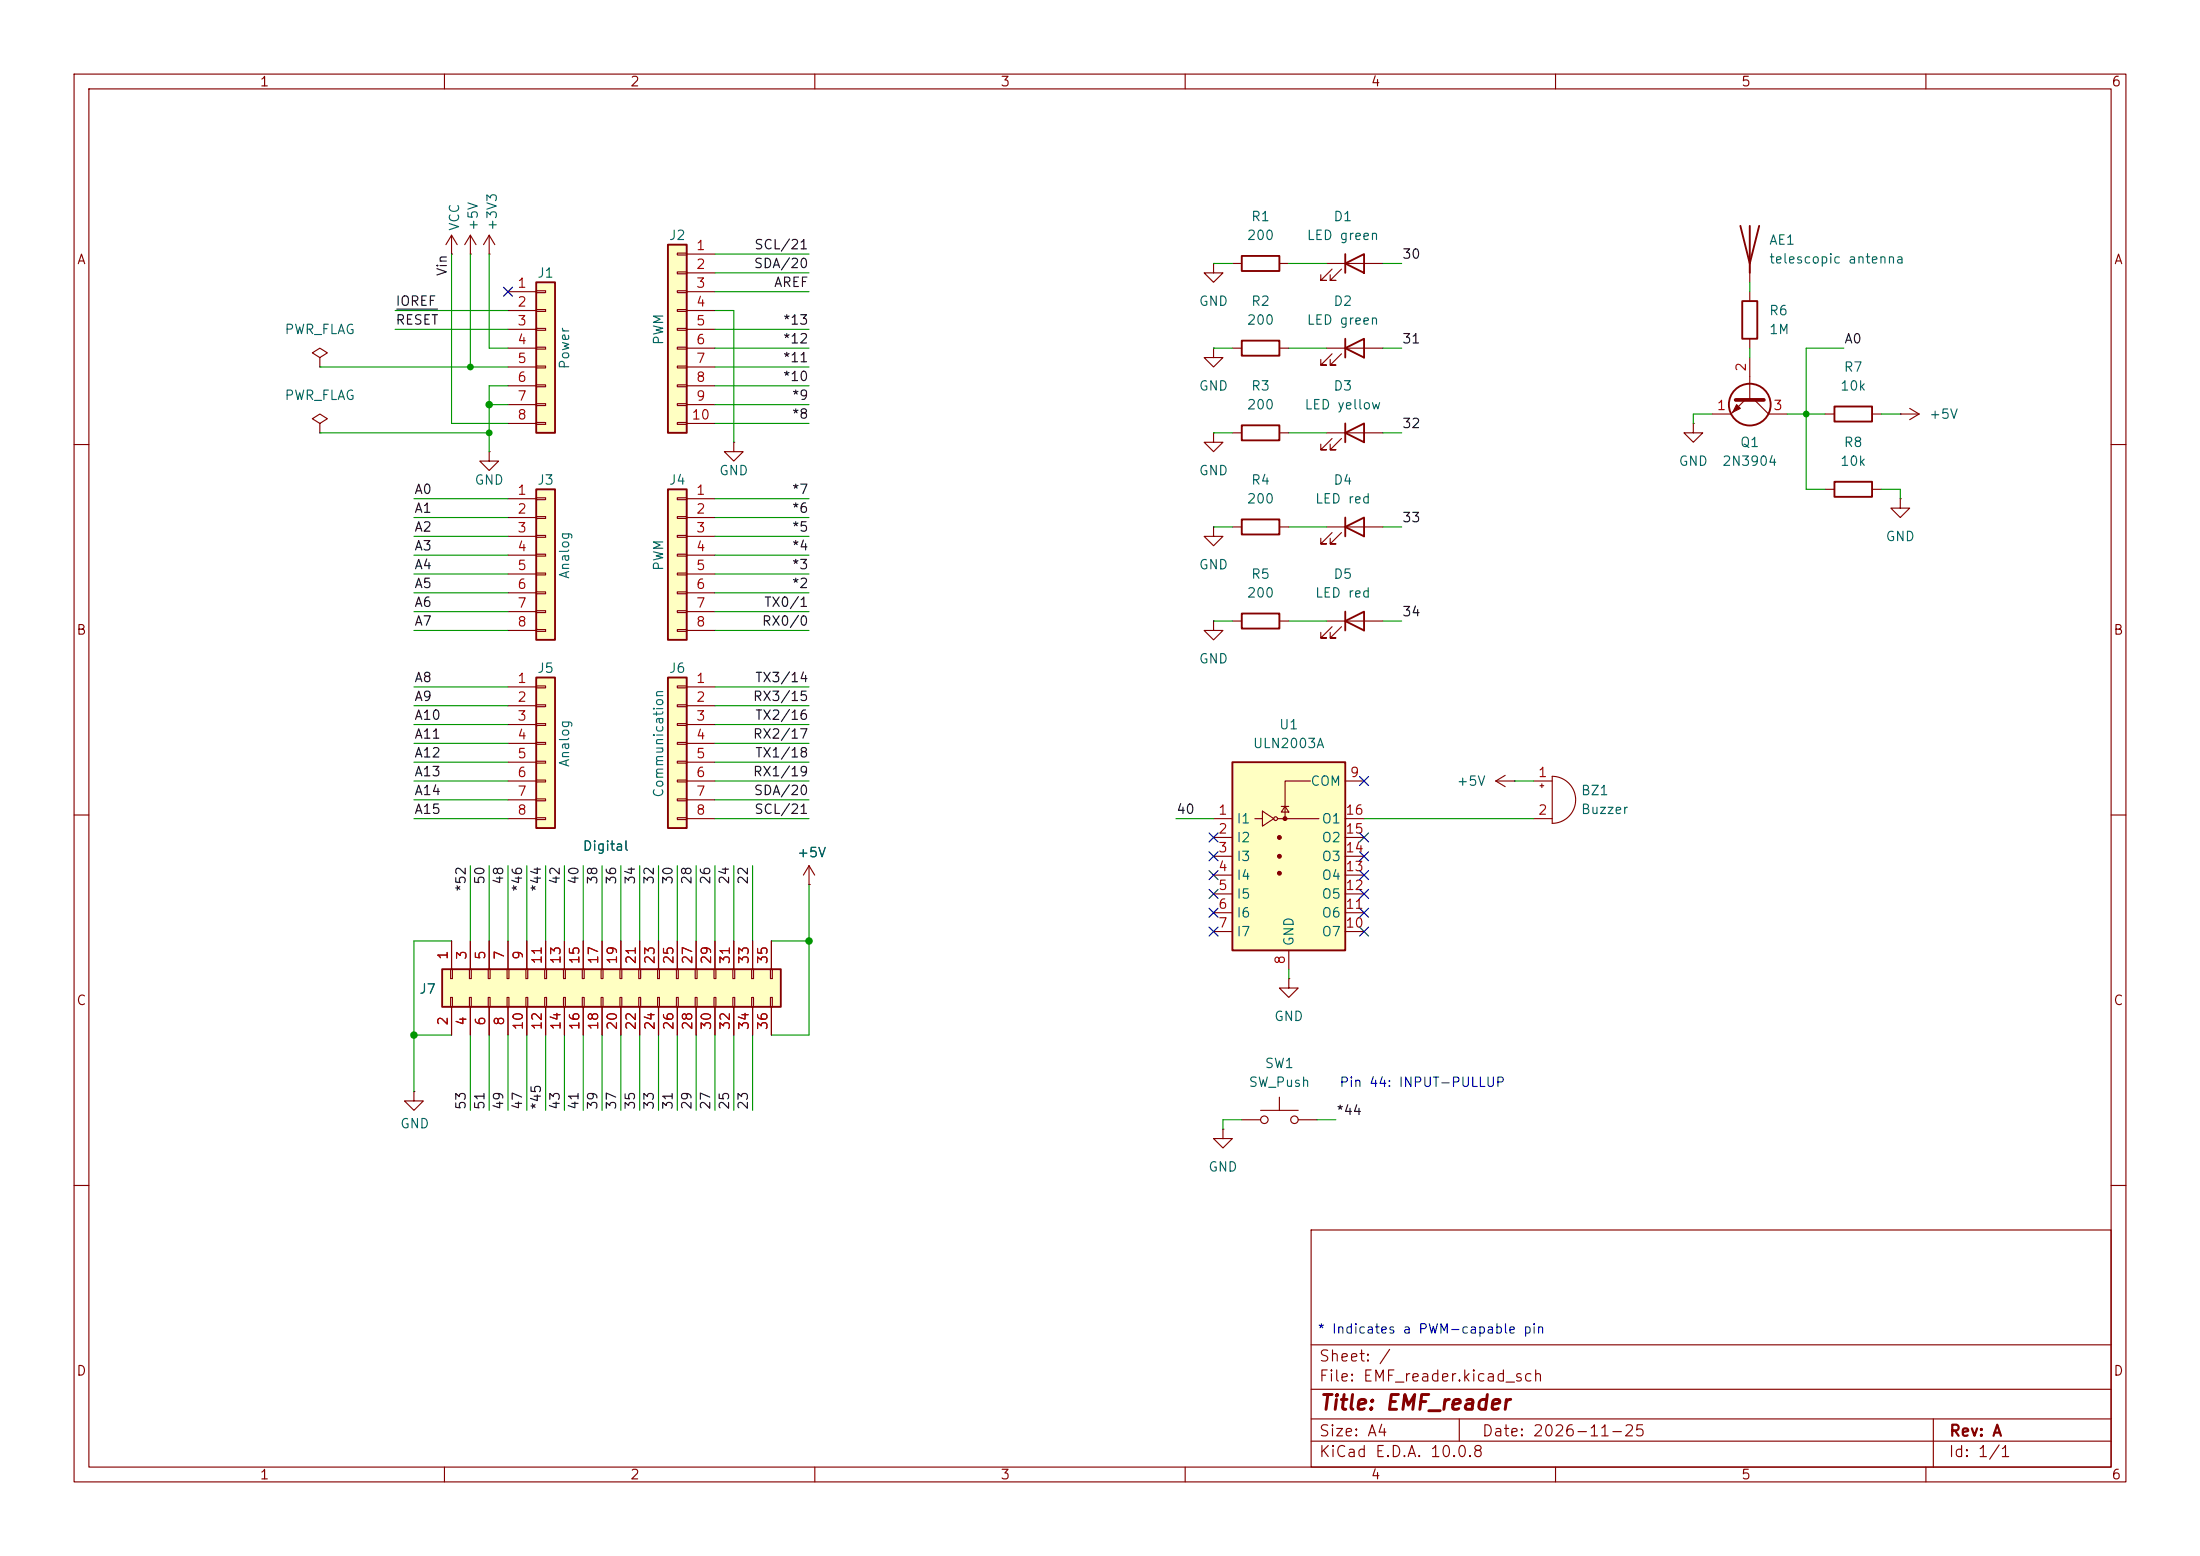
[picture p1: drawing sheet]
<svg xmlns="http://www.w3.org/2000/svg" width="297mm" height="210mm" viewBox="0 0 297 210" stroke-linecap="round" stroke-linejoin="round" font-family="sans-serif">
<g fill="none" stroke="#840000" stroke-width=".15">
<path d="M10 10h277v190h-277zM12 12h273v186h-273zM60 10v2M110 10v2M160 10v2M210 10v2M260 10v2M43.2 48.3l1-.7-1-.6-1 .6 1 .7v1.2M43.2 49.5h.1M10 60h2M285 60h2M10 110h2"/>
<path d="M285 110h2M10 160h2M177 166h108v32h-108zM285 160h2M60 198v2M110 198v2M160 198v2M177 194.5h108M177 191.5h108M177 187.5h108M177 181.5h108M197 191.5v3"/>
<path d="M210 198v2M260 198v2M261 191.5v6.5"/>
</g>
<path d="M166.4 102.9h15.2v25.4h-15.2z" fill="#ffffc2"/>
<path d="M167.6 34.5h5.1v2.1h-5.1zM166.4 102.9h15.2v25.4h-15.2z" fill="none" stroke="#840000" stroke-width=".25"/>
<g fill="none" stroke="#840000" stroke-width=".15">
<path d="M166.4 35.6h1.2M172.7 35.6h1.3M43.2 57.2l1-.7-1-.6-1 .6 1 .7v1.2M43.2 58.4h.1M66 61v1.2h1.3l-1.3 1.3-1.2-1.3h1.2M66 61h.1M163.8 110.5h2.6M163.8 113h2.6M163.8 115.6h2.6M163.8 118.1h2.6M169.4 110.5h1M170.4 109.5l1.6 1-1.6 1z"/>
<path d="M172.5 110.5h5.6M173 108.8h1M173.5 108.8l.5 .8h-1zM176.9 105.4h-3.4v5.1M181.6 110.5h2.5M181.6 113h2.5M181.6 115.6h2.5M181.6 118.1h2.5M181.6 105.4h2.5M163.8 120.7h2.6M163.8 123.2h2.6M163.8 125.7h2.6"/>
<path d="M174 128.3v2.5M181.6 120.7h2.5M181.6 123.2h2.5M181.6 125.7h2.5M165.1 152.4v1.3h1.3l-1.3 1.2-1.3-1.2h1.3M165.1 152.4h.1M167.6 151.1h2.6M170.2 149.9h5.1M172.7 148.1v1.8M175.3 151.1h2.5"/>
<circle cx="172.2" cy="110.5" r=".25"/>
<circle cx="170.7" cy="151.1" r=".51"/>
<circle cx="174.8" cy="151.1" r=".51"/>
</g>
<g fill="#840000" stroke="#840000" stroke-width=".15">
<circle cx="172.7" cy="113" r=".25"/>
<circle cx="172.7" cy="115.6" r=".25"/>
<circle cx="172.7" cy="117.9" r=".25"/>
<circle cx="173.5" cy="110.5" r=".25"/>
</g>
<path d="M59.7 130.8h45.7v5.1h-45.7z" fill="#ffffc2"/>
<path d="M167.6 46h5.1v2h-5.1zM247.6 54.9h5.1v2h-5.1zM181.6 71.1l2.5-1.2v2.5zM181.6 69.9v2.5M247.6 65h5.1v2.1h-5.1zM181.6 83.8l2.5-1.2v2.5zM181.6 82.6v2.5M59.7 130.8h45.7v5.1h-45.7z" fill="none" stroke="#840000" stroke-width=".25"/>
<g fill="none" stroke="#840000" stroke-width=".15">
<path d="M61 34.3h.1M61 31.8v2.5M61 31.8l-.8 1.2M61 31.8l.7 1.2M66 34.3h.1M66 31.8v2.5M66 31.8l-.7 1.2M66 31.8l.8 1.2M163.8 35.6v1.2h1.3l-1.3 1.3-1.2-1.3h1.2M163.8 35.6h.1M163.8 47v1.3h1.3l-1.3 1.2-1.2-1.2h1.2M163.8 47h.1"/>
<path d="M166.4 47h1.2M172.7 47h1.3M246.4 55.9h1.2M252.7 55.9h1.3M256.5 55.9h.1M256.5 55.9h2.6M257.8 55.1l1.3 .8M259.1 55.9l-1.3 .7M179.1 71.1h7.6M179.8 71.9l-1.5 1.5h.8h-.8v-.8M181.1 71.9l-1.5 1.5h.7h-.7v-.8M246.4 66h1.2"/>
<path d="M252.7 66h1.3M256.5 67.3v1.3h1.3l-1.3 1.3-1.2-1.3h1.2M256.5 67.3h.1M179.1 83.8h7.6M179.8 84.6l-1.5 1.5h.8h-.8v-.8M181.1 84.6l-1.5 1.5h.7h-.7v-.8M60.8 130.8h.3v1.3h-.3zM60.8 134.6h.3v1.3h-.3zM61 127v3.8M61 135.9v3.8M63.4 130.8h.2v1.3h-.2zM63.4 134.6h.2v1.3h-.2z"/>
<path d="M63.5 127v3.8M63.5 135.9v3.8M65.9 130.8h.3v1.3h-.3zM65.9 134.6h.3v1.3h-.3zM66 127v3.8M66 135.9v3.8M68.5 130.8h.2v1.3h-.2zM68.5 134.6h.2v1.3h-.2zM68.6 127v3.8M68.6 135.9v3.8M71 130.8h.2v1.3h-.2zM71 134.6h.2v1.3h-.2z"/>
<path d="M71.1 127v3.8M71.1 135.9v3.8M73.5 130.8h.3v1.3h-.3zM73.5 134.6h.3v1.3h-.3zM73.7 127v3.8M73.7 135.9v3.8M76.1 130.8h.2v1.3h-.2zM76.1 134.6h.2v1.3h-.2zM76.2 127v3.8M76.2 135.9v3.8M78.6 130.8h.3v1.3h-.3zM78.6 134.6h.3v1.3h-.3z"/>
<path d="M78.7 127v3.8M78.7 135.9v3.8M81.2 130.8h.2v1.3h-.2zM81.2 134.6h.2v1.3h-.2zM81.3 127v3.8M81.3 135.9v3.8M83.7 130.8h.2v1.3h-.2zM83.7 134.6h.2v1.3h-.2zM83.8 127v3.8M83.8 135.9v3.8M86.2 130.8h.3v1.3h-.3zM86.2 134.6h.3v1.3h-.3z"/>
<path d="M86.4 127v3.8M86.4 135.9v3.8M88.8 130.8h.2v1.3h-.2zM88.8 134.6h.2v1.3h-.2zM88.9 127v3.8M88.9 135.9v3.8M91.3 130.8h.3v1.3h-.3zM91.3 134.6h.3v1.3h-.3zM91.4 127v3.8M91.4 135.9v3.8M93.9 130.8h.2v1.3h-.2zM93.9 134.6h.2v1.3h-.2z"/>
<path d="M94 127v3.8M94 135.9v3.8M96.4 130.8h.2v1.3h-.2zM96.4 134.6h.2v1.3h-.2zM96.5 127v3.8M96.5 135.9v3.8M98.9 130.8h.3v1.3h-.3zM98.9 134.6h.3v1.3h-.3zM99.1 127v3.8M99.1 135.9v3.8M101.5 130.8h.2v1.3h-.2zM101.5 134.6h.2v1.3h-.2z"/>
<path d="M101.6 127v3.8M101.6 135.9v3.8M104 130.8h.3v1.3h-.3zM104 134.6h.3v1.3h-.3zM104.1 127v3.8M104.1 135.9v3.8"/>
</g>
<path d="M72.4 91.4h2.5v20.4h-2.5z" fill="#ffffc2"/>
<path d="M72.4 91.4h2.5v20.4h-2.5z" fill="none" stroke="#840000" stroke-width=".25"/>
<g fill="none" stroke="#840000" stroke-width=".15">
<path d="M68.6 92.7h3.8M68.6 95.3h3.8M68.6 97.8h3.8M72.4 92.6h1.3v.2h-1.3zM72.4 95.1h1.3v.3h-1.3zM72.4 97.7h1.3v.2h-1.3zM68.6 100.3h3.8M68.6 102.9h3.8M68.6 105.4h3.8M68.6 108h3.8M68.6 110.5h3.8M72.4 100.2h1.3v.3h-1.3z"/>
<path d="M72.4 102.7h1.3v.3h-1.3zM72.4 105.3h1.3v.2h-1.3zM72.4 107.8h1.3v.3h-1.3zM72.4 110.4h1.3v.2h-1.3z"/>
</g>
<path d="M90.2 91.4h2.5v20.4h-2.5z" fill="#ffffc2"/>
<g fill="none" stroke="#840000" stroke-width=".25">
<path d="M234.9 30.5l1.3 5.1 1.3-5.1M236.2 30.5v6.3M235.2 40.6h2v5.1h-2zM90.2 91.4h2.5v20.4h-2.5z"/>
<circle cx="236.2" cy="54.6" r="2.82"/>
</g>
<g fill="none" stroke="#840000" stroke-width=".15">
<path d="M63.5 34.3h.1M63.5 31.8l-.8 1.2M63.5 31.8l.8 1.2M63.5 31.8v2.5M236.2 35.6v2.5M236.2 39.4v1.2M99.1 59.7v1.3h1.2l-1.2 1.2-1.3-1.2h1.3M99.1 59.7h.1M228.6 57.2v1.2h1.3l-1.3 1.3-1.3-1.3h1.3M228.6 57.2h.1M235.6 54l-1.9 1.9h-2.6M236.2 45.7v1.3"/>
<path d="M236.2 48.3v5.7M236.9 54l1.9 1.9h2.5M91.4 92.6h1.3v.2h-1.3zM91.4 95.1h1.3v.3h-1.3zM91.4 97.7h1.3v.2h-1.3zM92.7 92.7h3.8M92.7 95.3h3.8M92.7 97.8h3.8M91.4 100.2h1.3v.3h-1.3zM91.4 102.7h1.3v.3h-1.3zM91.4 105.3h1.3v.2h-1.3zM91.4 107.8h1.3v.3h-1.3z"/>
<path d="M91.4 110.4h1.3v.2h-1.3zM92.7 100.3h3.8M92.7 102.9h3.8M92.7 105.4h3.8M92.7 108h3.8M92.7 110.5h3.8M109.2 119.4h.1M109.2 116.8l-.7 1.3M109.2 116.8l.8 1.3M109.2 116.8v2.6M55.9 147.3v1.3h1.2l-1.2 1.3-1.3-1.3h1.3M55.9 147.3h.1"/>
</g>
<path d="M234.3 54h3.8" fill="none" stroke="#840000" stroke-width=".51"/>
<path d="M234.4 54.6l.5 .5-1 .5z" fill="#840000" stroke="#840000" stroke-width=".15"/>
<path d="M90.2 66h2.5v20.4h-2.5z" fill="#ffffc2"/>
<path d="M181.6 35.6l2.5-1.3v2.5zM181.6 34.3v2.5M181.6 47l2.5-1.3v2.6zM181.6 45.7v2.6M90.2 66h2.5v20.4h-2.5zM167.6 82.8h5.1v2h-5.1z" fill="none" stroke="#840000" stroke-width=".25"/>
<g fill="none" stroke="#840000" stroke-width=".15">
<path d="M179.1 35.6h7.6M179.8 36.3l-1.5 1.5h.8h-.8v-.7M181.1 36.3l-1.5 1.5h.7h-.7v-.7M179.1 47h7.6M179.8 47.8l-1.5 1.5h.8h-.8v-.8M181.1 47.8l-1.5 1.5h.7h-.7v-.8M91.4 67.2h1.3v.2h-1.3zM91.4 69.7h1.3v.3h-1.3zM91.4 72.3h1.3v.2h-1.3zM91.4 74.8h1.3v.3h-1.3zM91.4 77.3h1.3v.3h-1.3zM91.4 79.9h1.3v.2h-1.3z"/>
<path d="M92.7 67.3h3.8M92.7 69.9h3.8M92.7 72.4h3.8M92.7 74.9h3.8M92.7 77.5h3.8M163.8 71.1v1.3h1.3l-1.3 1.3-1.2-1.3h1.2M163.8 71.1h.1M91.4 82.4h1.3v.3h-1.3zM91.4 85h1.3v.2h-1.3zM92.7 80h3.8M92.7 82.6h3.8M92.7 85.1h3.8"/>
<path d="M163.8 83.8v1.3h1.3l-1.3 1.3-1.2-1.3h1.2M163.8 83.8h.1M166.4 83.8h1.2M172.7 83.8h1.3"/>
</g>
<path d="M90.2 33h2.5v25.4h-2.5z" fill="#ffffc2"/>
<path d="M90.2 33h2.5v25.4h-2.5zM181.6 58.4l2.5-1.2v2.5zM181.6 57.2v2.5M167.6 70.1h5.1v2h-5.1z" fill="none" stroke="#840000" stroke-width=".25"/>
<g fill="none" stroke="#840000" stroke-width=".15">
<path d="M91.4 34.2h1.3v.2h-1.3zM91.4 36.7h1.3v.3h-1.3zM91.4 39.2h1.3v.3h-1.3zM92.7 34.3h3.8M92.7 36.8h3.8M92.7 39.4h3.8M91.4 41.8h1.3v.2h-1.3zM91.4 44.3h1.3v.3h-1.3zM91.4 46.9h1.3v.2h-1.3zM91.4 49.4h1.3v.3h-1.3zM91.4 51.9h1.3v.3h-1.3zM91.4 54.5h1.3v.2h-1.3z"/>
<path d="M91.4 57h1.3v.3h-1.3zM92.7 41.9h3.8M92.7 44.5h3.8M92.7 47h3.8M92.7 49.5h3.8M92.7 52.1h3.8M92.7 54.6h3.8M92.7 57.2h3.8M179.1 58.4h7.6M179.8 59.2l-1.5 1.5h.8h-.8v-.8M181.1 59.2l-1.5 1.5h.7h-.7v-.8M166.4 71.1h1.2"/>
<path d="M172.7 71.1h1.3M207 105.4h2.5M207 110.5h2.5M207.9 106h.5M208.2 105.8v.5M209.5 104.8a3.2 3.2 0 0 1 3.2 3.2 3.2 3.2 0 0 1-3.2 3.1z"/>
</g>
<path d="M72.4 38.1h2.5v20.3h-2.5z" fill="#ffffc2"/>
<path d="M72.4 38.1h2.5v20.3h-2.5zM167.6 57.4h5.1v2h-5.1z" fill="none" stroke="#840000" stroke-width=".25"/>
<g fill="none" stroke="#840000" stroke-width=".15">
<path d="M68.6 39.4h3.8M72.4 39.2h1.3v.3h-1.3zM68.6 41.9h3.8M68.6 44.5h3.8M68.6 47h3.8M68.6 49.5h3.8M68.6 52.1h3.8M68.6 54.6h3.8M68.6 57.2h3.8M72.4 41.8h1.3v.2h-1.3zM72.4 44.3h1.3v.3h-1.3zM72.4 46.9h1.3v.2h-1.3z"/>
<path d="M72.4 49.4h1.3v.3h-1.3zM72.4 51.9h1.3v.3h-1.3zM72.4 54.5h1.3v.2h-1.3zM72.4 57h1.3v.3h-1.3zM166.4 58.4h1.2M172.7 58.4h1.3M201.9 105.4l1.3 .8M201.9 105.4h2.6M203.2 104.6l-1.3 .8M204.5 105.4h.1M174 132.1v1.3h1.3l-1.3 1.2-1.3-1.2h1.3M174 132.1h.1"/>
</g>
<path d="M72.4 66h2.5v20.4h-2.5z" fill="#ffffc2"/>
<path d="M72.4 66h2.5v20.4h-2.5z" fill="none" stroke="#840000" stroke-width=".25"/>
<g fill="none" stroke="#840000" stroke-width=".15">
<path d="M163.8 58.4v1.3h1.3l-1.3 1.3-1.2-1.3h1.2M163.8 58.4h.1M68.6 67.3h3.8M68.6 69.9h3.8M68.6 72.4h3.8M68.6 74.9h3.8M68.6 77.5h3.8M72.4 67.2h1.3v.2h-1.3zM72.4 69.7h1.3v.3h-1.3zM72.4 72.3h1.3v.2h-1.3zM72.4 74.8h1.3v.3h-1.3zM72.4 77.3h1.3v.3h-1.3z"/>
<path d="M72.4 79.9h1.3v.2h-1.3zM68.6 80h3.8M68.6 82.6h3.8M68.6 85.1h3.8M72.4 82.4h1.3v.3h-1.3zM72.4 85h1.3v.2h-1.3zM109.2 119.4h.1M61 127v3.8M61 135.9v3.8M63.5 127v3.8M63.5 135.9v3.8M66 127v3.8"/>
<path d="M66 135.9v3.8M68.6 127v3.8M68.6 135.9v3.8M71.1 127v3.8M71.1 135.9v3.8M73.7 127v3.8M73.7 135.9v3.8M76.2 127v3.8M76.2 135.9v3.8M78.7 127v3.8M78.7 135.9v3.8M81.3 127v3.8"/>
<path d="M81.3 135.9v3.8M83.8 127v3.8M83.8 135.9v3.8M86.4 127v3.8M86.4 135.9v3.8M88.9 127v3.8M88.9 135.9v3.8M91.4 127v3.8M91.4 135.9v3.8M94 127v3.8M94 135.9v3.8M96.5 127v3.8"/>
<path d="M96.5 135.9v3.8M99.1 127v3.8M99.1 135.9v3.8M101.6 127v3.8M101.6 135.9v3.8M104.1 127v3.8M104.1 135.9v3.8"/>
</g>
<path d="M53.6 41.7h5.5" fill="none" stroke="#0f0f0f" stroke-width=".15"/>
<g fill="none" stroke="#009600" stroke-width=".15">
<path d="M61 34.3v22.9h7.6M63.5 34.3v15.2M66 34.3v12.7h2.6M96.5 36.8h12.7M96.5 34.3h12.7M96.5 39.4h12.7M163.8 35.6h2.6M174 35.6h5.1M186.7 35.6h2.5M236.2 38.1v1.3M43.2 58.4h22.8M43.2 49.5h25.4"/>
<path d="M53.3 44.5h15.3M53.3 41.9h15.3M66 54.6h2.6M68.6 52.1h-2.6v8.9M96.5 41.9h2.6v17.8M96.5 57.2h12.7M96.5 47h12.7M96.5 49.5h12.7M96.5 52.1h12.7M96.5 44.5h12.7M96.5 54.6h12.7M163.8 47h2.6"/>
<path d="M163.8 58.4h2.6M174 47h5.1M174 58.4h5.1M186.7 47h2.5M186.7 58.4h2.5M231.1 55.9h-2.5v1.3M236.2 47v1.3M241.3 55.9h5.1M248.9 47h-5.1v19h2.6M254 55.9h2.5M55.9 77.5h12.7M55.9 74.9h12.7"/>
<path d="M55.9 72.4h12.7M55.9 69.9h12.7M55.9 67.3h12.7M96.5 77.5h12.7M96.5 74.9h12.7M96.5 72.4h12.7M96.5 69.9h12.7M96.5 67.3h12.7M163.8 71.1h2.6M174 71.1h5.1M186.7 71.1h2.5M254 66h2.5v1.3"/>
<path d="M55.9 95.3h12.7M55.9 97.8h12.7M55.9 82.6h12.7M55.9 80h12.7M55.9 85.1h12.7M55.9 92.7h12.7M96.5 95.3h12.7M96.5 97.8h12.7M96.5 82.6h12.7M96.5 80h12.7M96.5 85.1h12.7M96.5 92.7h12.7"/>
<path d="M163.8 83.8h2.6M174 83.8h5.1M186.7 83.8h2.5M55.9 102.9h12.7M55.9 100.3h12.7M55.9 105.4h12.7M55.9 110.5h12.7M55.9 108h12.7M63.5 116.8v10.2M66 116.8v10.2M68.6 116.8v10.2M71.1 116.8v10.2"/>
<path d="M73.7 116.8v10.2M76.2 116.8v10.2M78.7 116.8v10.2M81.3 116.8v10.2M83.8 116.8v10.2M86.4 116.8v10.2M88.9 116.8v10.2M91.4 116.8v10.2M94 116.8v10.2M96.5 116.8v10.2M96.5 102.9h12.7M96.5 100.3h12.7"/>
<path d="M96.5 105.4h12.7M96.5 110.5h12.7M96.5 108h12.7M99.1 116.8v10.2M101.6 116.8v10.2M109.2 119.4v20.3h-5.1M158.7 110.5h5.1M184.1 110.5h22.9M204.5 105.4h2.5M55.9 139.7h5.1M61 127h-5.1v20.3M63.5 139.7v10.2"/>
<path d="M66 139.7v10.2M68.6 139.7v10.2M71.1 139.7v10.2M73.7 139.7v10.2M76.2 139.7v10.2M78.7 139.7v10.2M81.3 139.7v10.2M83.8 139.7v10.2M86.4 139.7v10.2M88.9 139.7v10.2M91.4 139.7v10.2M94 139.7v10.2"/>
<path d="M96.5 139.7v10.2M99.1 139.7v10.2M101.6 139.7v10.2M104.1 127h5.1M174 130.8v1.3M167.6 151.1h-2.5v1.3M177.8 151.1h2.5"/>
</g>
<g fill="none" stroke="#000084" stroke-width=".15">
<path d="M68 38.8l1.2 1.2M69.2 38.8l-1.2 1.2M163.2 115l1.2 1.2M163.2 117.5l1.2 1.2M163.2 112.4l1.2 1.2M164.4 115l-1.2 1.2M164.4 117.5l-1.2 1.2M164.4 112.4l-1.2 1.2M183.5 104.8l1.3 1.2M183.5 117.5l1.3 1.2M183.5 115l1.3 1.2M183.5 112.4l1.3 1.2"/>
<path d="M184.8 104.8l-1.3 1.2M184.8 117.5l-1.3 1.2M184.8 115l-1.3 1.2M184.8 112.4l-1.3 1.2M163.2 122.6l1.2 1.2M163.2 125.1l1.2 1.2M163.2 120l1.2 1.3M164.4 125.1l-1.2 1.2M164.4 122.6l-1.2 1.2M164.4 120l-1.2 1.3M183.5 125.1l1.3 1.2M183.5 122.6l1.3 1.2"/>
<path d="M183.5 120l1.3 1.3M184.8 125.1l-1.3 1.2M184.8 122.6l-1.3 1.2M184.8 120l-1.3 1.3"/>
</g>
<g fill="#009600">
<circle cx="55.9" cy="139.7" r=".51"/>
<circle cx="66" cy="58.4" r=".46"/>
<circle cx="66" cy="54.6" r=".51"/>
<circle cx="63.5" cy="49.5" r=".46"/>
<circle cx="243.8" cy="55.9" r=".46"/>
<circle cx="109.2" cy="127" r=".51"/>
</g>
<text font-size="2" fill="#840000" x="178" y="190.8">Title: EMF_reader</text>
<g font-size="1.5" fill="#840000">
<text x="178" y="184.1">Sheet: /</text>
<text x="178" y="186.8">File: EMF_reader.kicad_sch</text>
<text x="178" y="197">KiCad E.D.A. 10.0.8</text>
<text x="178" y="194.2">Size: A4</text>
<text x="200" y="194.2">Date: 2026-11-25</text>
<text x="263" y="197">Id: 1/1</text>
<text x="263" y="194.2">Rev: A</text>
</g>
<g font-size="1.3" fill="#840000">
<text x="35" y="12">1</text>
<text x="85" y="12">2</text>
<text x="135" y="12">3</text>
<text x="185" y="12">4</text>
<text x="235" y="12">5</text>
<text x="285" y="12">6</text>
<text x="10.3" y="36">A</text>
<text x="285.3" y="36">A</text>
<text x="10.2" y="86">B</text>
<text x="285.2" y="86">B</text>
<text x="10.2" y="136">C</text>
<text x="285.2" y="136">C</text>
<text x="10.2" y="186">D</text>
<text x="285.2" y="186">D</text>
<text x="35" y="200">1</text>
<text x="85" y="200">2</text>
<text x="135" y="200">3</text>
<text x="185" y="200">4</text>
<text x="235" y="200">5</text>
<text x="285" y="200">6</text>
</g>
<g font-size="1.3" fill="#006464">
<text x="62.3" y="31.3" transform="rotate(-90 62.3 31.3)">VCC</text>
<text x="64.8" y="31.3" transform="rotate(-90 64.8 31.3)">+5V</text>
<text x="67.4" y="31.3" transform="rotate(-90 67.4 31.3)">+3V3</text>
<text x="90.2" y="32.7">J2</text>
<text x="168.2" y="32.7">200</text>
<text x="168.8" y="30.2">R1</text>
<text x="176.3" y="32.7">LED green</text>
<text x="179.9" y="30.2">D1</text>
<text x="238.7" y="33.3">AE1</text>
<text x="238.7" y="35.9">telescopic antenna</text>
<text x="72.4" y="37.8">J1</text>
<text x="161.8" y="41.6">GND</text>
<text x="168.8" y="41.6">R2</text>
<text x="179.9" y="41.6">D2</text>
<text x="38.3" y="45.4">PWR_FLAG</text>
<text x="89.9" y="46.7" transform="rotate(-90 89.9 46.7)">PWM</text>
<text x="168.2" y="44.1">200</text>
<text x="176.3" y="44.1">LED green</text>
<text x="238.7" y="42.9">R6</text>
<text x="238.7" y="45.4">1M</text>
<text x="77.2" y="49.9" transform="rotate(-90 77.2 49.9)">Power</text>
<text x="161.8" y="53">GND</text>
<text x="168.8" y="53">R3</text>
<text x="179.9" y="53">D3</text>
<text x="248.3" y="53">10k</text>
<text x="248.8" y="50.5">R7</text>
<text x="38.3" y="54.3">PWR_FLAG</text>
<text x="168.2" y="55.6">200</text>
<text x="176" y="55.6">LED yellow</text>
<text x="260.3" y="56.8">+5V</text>
<text x="64" y="65.7">GND</text>
<text x="72.4" y="65.7">J3</text>
<text x="90.2" y="65.7">J4</text>
<text x="97" y="64.5">GND</text>
<text x="161.8" y="64.5">GND</text>
<text x="168.8" y="65.7">R4</text>
<text x="179.9" y="65.7">D4</text>
<text x="226.5" y="63.2">GND</text>
<text x="232.4" y="63.2">2N3904</text>
<text x="234.8" y="60.7">Q1</text>
<text x="248.3" y="63.2">10k</text>
<text x="248.8" y="60.7">R8</text>
<text x="168.2" y="68.3">200</text>
<text x="177.4" y="68.3">LED red</text>
<text x="89.9" y="77.1" transform="rotate(-90 89.9 77.1)">PWM</text>
<text x="161.8" y="77.2">GND</text>
<text x="254.5" y="73.4">GND</text>
<text x="77.2" y="78.2" transform="rotate(-90 77.2 78.2)">Analog</text>
<text x="168.2" y="81">200</text>
<text x="168.8" y="78.4">R5</text>
<text x="177.4" y="81">LED red</text>
<text x="179.9" y="78.4">D5</text>
<text x="161.8" y="89.9">GND</text>
<text x="72.4" y="91.1">J5</text>
<text x="90.2" y="91.1">J6</text>
<text x="169.1" y="101.3">ULN2003A</text>
<text x="172.6" y="98.8">U1</text>
<text x="77.2" y="103.6" transform="rotate(-90 77.2 103.6)">Analog</text>
<text x="89.9" y="107.7" transform="rotate(-90 89.9 107.7)">Communication</text>
<text x="176.8" y="106.4">COM</text>
<text x="196.6" y="106.4">+5V</text>
<text x="213.3" y="107.6">BZ1</text>
<text x="166.9" y="111.5">I1</text>
<text x="166.9" y="114">I2</text>
<text x="178.3" y="114">O2</text>
<text x="178.3" y="111.5">O1</text>
<text x="213.3" y="110.2">Buzzer</text>
<text x="78.6" y="115.1">Digital</text>
<text x="107.5" y="116">+5V</text>
<text x="166.9" y="116.5">I3</text>
<text x="166.9" y="119.1">I4</text>
<text x="178.3" y="119.1">O4</text>
<text x="178.3" y="116.5">O3</text>
<text x="166.9" y="121.6">I5</text>
<text x="166.9" y="124.2">I6</text>
<text x="178.3" y="124.2">O6</text>
<text x="178.3" y="121.6">O5</text>
<text x="166.9" y="126.7">I7</text>
<text x="175" y="127.8" transform="rotate(-90 175 127.8)">GND</text>
<text x="178.3" y="126.7">O7</text>
<text x="56.5" y="134.4">J7</text>
<text x="171.9" y="138.1">GND</text>
<text x="168.5" y="147">SW_Push</text>
<text x="170.7" y="144.5">SW1</text>
<text x="53.9" y="152.6">GND</text>
<text x="163" y="158.4">GND</text>
</g>
<g font-size="1.3" fill="#a90000">
<text x="93.9" y="34.1">1</text>
<text x="69.8" y="39.2">1</text>
<text x="69.8" y="41.7">2</text>
<text x="93.9" y="36.6">2</text>
<text x="93.9" y="39.2">3</text>
<text x="93.9" y="41.7">4</text>
<text x="69.8" y="44.2">3</text>
<text x="69.8" y="46.8">4</text>
<text x="93.9" y="44.2">5</text>
<text x="93.9" y="46.8">6</text>
<text x="69.8" y="49.3">5</text>
<text x="69.8" y="51.9">6</text>
<text x="93.9" y="49.3">7</text>
<text x="93.9" y="51.9">8</text>
<text x="236" y="50.3" transform="rotate(-90 236 50.3)">2</text>
<text x="69.8" y="54.4">7</text>
<text x="69.8" y="56.9">8</text>
<text x="93.3" y="56.9">10</text>
<text x="93.9" y="54.4">9</text>
<text x="231.7" y="55.7">1</text>
<text x="239.3" y="55.7">3</text>
<text x="69.8" y="67.1">1</text>
<text x="69.8" y="69.6">2</text>
<text x="93.9" y="67.1">1</text>
<text x="93.9" y="69.6">2</text>
<text x="69.8" y="72.2">3</text>
<text x="69.8" y="74.7">4</text>
<text x="69.8" y="77.3">5</text>
<text x="93.9" y="72.2">3</text>
<text x="93.9" y="74.7">4</text>
<text x="93.9" y="77.3">5</text>
<text x="69.8" y="79.8">6</text>
<text x="69.8" y="82.3">7</text>
<text x="93.9" y="79.8">6</text>
<text x="93.9" y="82.3">7</text>
<text x="69.8" y="84.9">8</text>
<text x="93.9" y="84.9">8</text>
<text x="69.8" y="92.5">1</text>
<text x="69.8" y="95">2</text>
<text x="93.9" y="92.5">1</text>
<text x="93.9" y="95">2</text>
<text x="69.8" y="97.6">3</text>
<text x="69.8" y="100.1">4</text>
<text x="93.9" y="97.6">3</text>
<text x="93.9" y="100.1">4</text>
<text x="69.8" y="102.7">5</text>
<text x="69.8" y="105.2">6</text>
<text x="69.8" y="107.7">7</text>
<text x="93.9" y="102.7">5</text>
<text x="93.9" y="105.2">6</text>
<text x="93.9" y="107.7">7</text>
<text x="182.1" y="105.2">9</text>
<text x="207.5" y="105.2">1</text>
<text x="69.8" y="110.3">8</text>
<text x="93.9" y="110.3">8</text>
<text x="164.4" y="110.3">1</text>
<text x="164.4" y="112.8">2</text>
<text x="181.5" y="112.8">15</text>
<text x="181.5" y="110.3">16</text>
<text x="207.5" y="110.3">2</text>
<text x="164.4" y="115.4">3</text>
<text x="164.4" y="117.9">4</text>
<text x="181.5" y="117.9">13</text>
<text x="181.5" y="115.4">14</text>
<text x="164.4" y="120.4">5</text>
<text x="164.4" y="123">6</text>
<text x="164.4" y="125.5">7</text>
<text x="181.5" y="125.5">10</text>
<text x="181.5" y="123">11</text>
<text x="181.5" y="120.4">12</text>
<text x="60.7" y="129.6" transform="rotate(-90 60.7 129.6)">1</text>
<text x="63.3" y="129.6" transform="rotate(-90 63.3 129.6)">3</text>
<text x="65.8" y="129.6" transform="rotate(-90 65.8 129.6)">5</text>
<text x="68.4" y="129.6" transform="rotate(-90 68.4 129.6)">7</text>
<text x="70.9" y="129.6" transform="rotate(-90 70.9 129.6)">9</text>
<text x="73.4" y="130.2" transform="rotate(-90 73.4 130.2)">11</text>
<text x="76" y="130.2" transform="rotate(-90 76 130.2)">13</text>
<text x="78.5" y="130.2" transform="rotate(-90 78.5 130.2)">15</text>
<text x="81.1" y="130.2" transform="rotate(-90 81.1 130.2)">17</text>
<text x="83.6" y="130.2" transform="rotate(-90 83.6 130.2)">19</text>
<text x="86.1" y="130.2" transform="rotate(-90 86.1 130.2)">21</text>
<text x="88.7" y="130.2" transform="rotate(-90 88.7 130.2)">23</text>
<text x="91.2" y="130.2" transform="rotate(-90 91.2 130.2)">25</text>
<text x="93.8" y="130.2" transform="rotate(-90 93.8 130.2)">27</text>
<text x="96.3" y="130.2" transform="rotate(-90 96.3 130.2)">29</text>
<text x="98.8" y="130.2" transform="rotate(-90 98.8 130.2)">31</text>
<text x="101.4" y="130.2" transform="rotate(-90 101.4 130.2)">33</text>
<text x="103.9" y="130.2" transform="rotate(-90 103.9 130.2)">35</text>
<text x="173.8" y="130.3" transform="rotate(-90 173.8 130.3)">8</text>
<text x="60.7" y="138.5" transform="rotate(-90 60.7 138.5)">2</text>
<text x="63.3" y="138.5" transform="rotate(-90 63.3 138.5)">4</text>
<text x="65.8" y="138.5" transform="rotate(-90 65.8 138.5)">6</text>
<text x="68.4" y="138.5" transform="rotate(-90 68.4 138.5)">8</text>
<text x="70.9" y="139.1" transform="rotate(-90 70.9 139.1)">10</text>
<text x="73.4" y="139.1" transform="rotate(-90 73.4 139.1)">12</text>
<text x="76" y="139.1" transform="rotate(-90 76 139.1)">14</text>
<text x="78.5" y="139.1" transform="rotate(-90 78.5 139.1)">16</text>
<text x="81.1" y="139.1" transform="rotate(-90 81.1 139.1)">18</text>
<text x="83.6" y="139.1" transform="rotate(-90 83.6 139.1)">20</text>
<text x="86.1" y="139.1" transform="rotate(-90 86.1 139.1)">22</text>
<text x="88.7" y="139.1" transform="rotate(-90 88.7 139.1)">24</text>
<text x="91.2" y="139.1" transform="rotate(-90 91.2 139.1)">26</text>
<text x="93.8" y="139.1" transform="rotate(-90 93.8 139.1)">28</text>
<text x="96.3" y="139.1" transform="rotate(-90 96.3 139.1)">30</text>
<text x="98.8" y="139.1" transform="rotate(-90 98.8 139.1)">32</text>
<text x="101.4" y="139.1" transform="rotate(-90 101.4 139.1)">34</text>
<text x="103.9" y="139.1" transform="rotate(-90 103.9 139.1)">36</text>
</g>
<g font-size="1.3" fill="#0f0f0f">
<text x="101.7" y="34">SCL/21</text>
<text x="189.2" y="35.2">30</text>
<text x="53.3" y="41.6">IOREF</text>
<text x="60.6" y="37.4" transform="rotate(-90 60.6 37.4)">Vin</text>
<text x="101.7" y="36.5">SDA/20</text>
<text x="104.4" y="39.1">AREF</text>
<text x="53.3" y="44.1">RESET</text>
<text x="105.6" y="44.1">*13</text>
<text x="105.6" y="46.7">*12</text>
<text x="189.2" y="46.7">31</text>
<text x="248.9" y="46.7">A0</text>
<text x="105.6" y="49.2">*11</text>
<text x="105.6" y="51.8">*10</text>
<text x="106.8" y="56.8">*8</text>
<text x="106.8" y="54.3">*9</text>
<text x="189.2" y="58.1">32</text>
<text x="55.9" y="67">A0</text>
<text x="55.9" y="69.5">A1</text>
<text x="106.8" y="67">*7</text>
<text x="106.8" y="69.5">*6</text>
<text x="189.2" y="70.8">33</text>
<text x="55.9" y="77.2">A4</text>
<text x="55.9" y="72.1">A2</text>
<text x="55.9" y="74.6">A3</text>
<text x="106.8" y="77.2">*3</text>
<text x="106.8" y="72.1">*5</text>
<text x="106.8" y="74.6">*4</text>
<text x="55.9" y="79.7">A5</text>
<text x="55.9" y="82.2">A6</text>
<text x="103.1" y="82.2">TX0/1</text>
<text x="106.8" y="79.7">*2</text>
<text x="189.2" y="83.5">34</text>
<text x="55.9" y="84.8">A7</text>
<text x="102.8" y="84.8">RX0/0</text>
<text x="55.9" y="92.4">A8</text>
<text x="55.9" y="94.9">A9</text>
<text x="101.6" y="94.9">RX3/15</text>
<text x="101.9" y="92.4">TX3/14</text>
<text x="55.9" y="100">A11</text>
<text x="55.9" y="97.5">A10</text>
<text x="101.6" y="100">RX2/17</text>
<text x="101.9" y="97.5">TX2/16</text>
<text x="55.9" y="105.1">A13</text>
<text x="55.9" y="102.6">A12</text>
<text x="55.9" y="107.6">A14</text>
<text x="101.6" y="105.1">RX1/19</text>
<text x="101.7" y="107.6">SDA/20</text>
<text x="101.9" y="102.6">TX1/18</text>
<text x="55.9" y="110.2">A15</text>
<text x="101.7" y="110.2">SCL/21</text>
<text x="158.7" y="110.2">40</text>
<text x="65.7" y="119.5" transform="rotate(-90 65.7 119.5)">50</text>
<text x="68.3" y="119.5" transform="rotate(-90 68.3 119.5)">48</text>
<text x="75.9" y="119.5" transform="rotate(-90 75.9 119.5)">42</text>
<text x="78.4" y="119.5" transform="rotate(-90 78.4 119.5)">40</text>
<text x="81" y="119.5" transform="rotate(-90 81 119.5)">38</text>
<text x="83.5" y="119.5" transform="rotate(-90 83.5 119.5)">36</text>
<text x="86" y="119.5" transform="rotate(-90 86 119.5)">34</text>
<text x="88.6" y="119.5" transform="rotate(-90 88.6 119.5)">32</text>
<text x="91.1" y="119.5" transform="rotate(-90 91.1 119.5)">30</text>
<text x="93.7" y="119.5" transform="rotate(-90 93.7 119.5)">28</text>
<text x="96.2" y="119.5" transform="rotate(-90 96.2 119.5)">26</text>
<text x="98.7" y="119.5" transform="rotate(-90 98.7 119.5)">24</text>
<text x="101.3" y="119.5" transform="rotate(-90 101.3 119.5)">22</text>
<text x="63.2" y="120.5" transform="rotate(-90 63.2 120.5)">*52</text>
<text x="70.8" y="120.5" transform="rotate(-90 70.8 120.5)">*46</text>
<text x="73.3" y="120.5" transform="rotate(-90 73.3 120.5)">*44</text>
<text x="63.2" y="149.9" transform="rotate(-90 63.2 149.9)">53</text>
<text x="65.7" y="149.9" transform="rotate(-90 65.7 149.9)">51</text>
<text x="68.3" y="149.9" transform="rotate(-90 68.3 149.9)">49</text>
<text x="70.8" y="149.9" transform="rotate(-90 70.8 149.9)">47</text>
<text x="73.3" y="149.9" transform="rotate(-90 73.3 149.9)">*45</text>
<text x="75.9" y="149.9" transform="rotate(-90 75.9 149.9)">43</text>
<text x="78.4" y="149.9" transform="rotate(-90 78.4 149.9)">41</text>
<text x="81" y="149.9" transform="rotate(-90 81 149.9)">39</text>
<text x="83.5" y="149.9" transform="rotate(-90 83.5 149.9)">37</text>
<text x="86" y="149.9" transform="rotate(-90 86 149.9)">35</text>
<text x="88.6" y="149.9" transform="rotate(-90 88.6 149.9)">33</text>
<text x="91.1" y="149.9" transform="rotate(-90 91.1 149.9)">31</text>
<text x="93.7" y="149.9" transform="rotate(-90 93.7 149.9)">29</text>
<text x="96.2" y="149.9" transform="rotate(-90 96.2 149.9)">27</text>
<text x="98.7" y="149.9" transform="rotate(-90 98.7 149.9)">25</text>
<text x="101.3" y="149.9" transform="rotate(-90 101.3 149.9)">23</text>
<text x="180.3" y="150.8">*44</text>
</g>
<g font-size="1.3" fill="#0000c2">
<text x="180.7" y="147">Pin 44: INPUT-PULLUP</text>
<text x="177.8" y="180.3">* Indicates a PWM-capable pin</text>
</g>
</svg>
